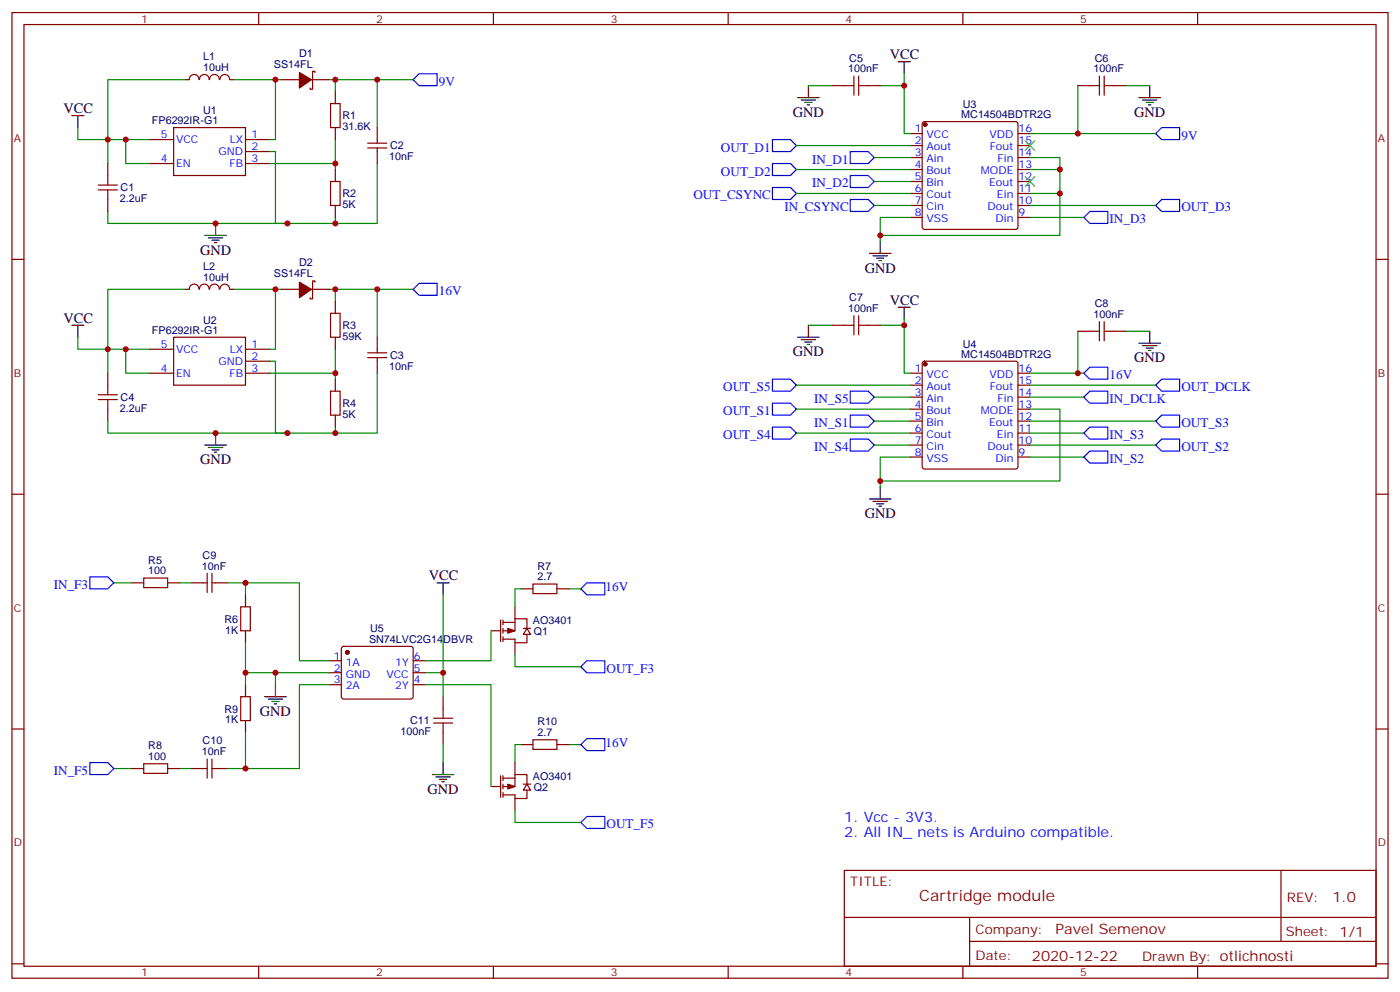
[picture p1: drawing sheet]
<svg xmlns="http://www.w3.org/2000/svg" width="412mm" height="292mm" viewBox="0 0 412 292" stroke-linecap="round" stroke-linejoin="round" font-family="sans-serif">
<g fill="none" stroke="#870000" stroke-width=".35">
<path d="M3.5 3.7h405.4v284.3h-405.4zM7.1 7.2h398.2v277.3h-398.2zM76.2 3.7v3.5M145.3 3.7v3.5M214.5 3.7v3.5M283.6 3.7v3.5M352.8 3.7v3.5M51.2 37.6h21.1v14.1h-21.1zM54.7 23.5h1M55.8 23.4a1.41 1.41 0 0 1 1.4-1.5 1.41 1.41 0 0 1 1.4 1.5M58.8 23.4a1.41 1.41 0 0 1 1.4-1.5 1.41 1.41 0 0 1 1.4 1.5M61.8 23.4a1.41 1.41 0 0 1 1.4-1.5 1.41 1.41 0 0 1 1.4 1.5"/>
<path d="M64.8 23.4a1.41 1.41 0 0 1 1.4-1.5 1.41 1.41 0 0 1 1.4 1.5M67.7 23.5h1.1M82.9 23.5h5.3M91.7 23.5h5.3M92.8 21.3v-.3h-.7v5.3h-.7v-.4M97.4 30.5h2.8v7.1h-2.8zM98.8 27v3.5M98.8 37.6v3.5M111.1 37.6v4.6M245.2 25.2h6.3M251.5 22.4v5.6M252.9 25.2h6.4"/>
<path d="M252.9 22.4v5.6M268.1 39.3h3.5M271.9 36l.4-.2h26.9l.5 .2 .2 .5v30.4l-.3 .5-.4 .2h-26.9l-.5-.3-.2-.4v-30.4zM299.9 39.3h3.5M317.5 25.2h6.3M323.8 22.4v5.6M325.3 25.2h6.3M325.3 22.4v5.6M28.9 54.5h5.7M28.9 55.9h5.7M31.7 48.2v6.3M31.7 55.9v6.4"/>
<path d="M44.1 41.1h7.1M44.1 48.2h7.1M72.3 41.1h7.1M72.3 44.6h7.1M72.3 48.2h7.1M97.4 53.4h2.8v7.1h-2.8zM98.8 49.9v3.5M108.3 42.2h5.6M108.3 43.6h5.6M111.1 43.6v4.6M268.1 42.9h3.5M268.1 46.4h3.5"/>
<path d="M268.1 49.9h3.5M268.1 53.4h3.5M268.1 57h3.5M299.9 42.9h3.5M299.9 46.4h3.5M299.9 49.9h3.5M299.9 53.4h3.5M299.9 57h3.5M3.5 76.4h3.6M98.8 60.5v3.5M268.1 60.5h3.5M268.1 64h3.5"/>
<path d="M299.9 60.5h3.5M299.9 64h3.5M405.3 76.4h3.6M51.2 99.3h21.1v14.1h-21.1zM58.6 85.2a1.41 1.41 0 0 0-1.4-1.5 1.41 1.41 0 0 0-1.4 1.5h-1.1M58.8 85.2a1.41 1.41 0 0 1 1.4-1.5 1.41 1.41 0 0 1 1.4 1.5M61.8 85.2a1.41 1.41 0 0 1 1.4-1.5 1.41 1.41 0 0 1 1.4 1.5M64.8 85.2a1.41 1.41 0 0 1 1.4-1.5 1.41 1.41 0 0 1 1.4 1.5M67.7 85.2h1.1M82.9 85.2h5.3M91.7 85.2h5.3M92.8 83.1v-.4h-.7v5.3h-.7v-.3"/>
<path d="M97.4 92.3h2.8v7h-2.8zM98.8 88.7v3.6M98.8 99.3v3.5M111.1 99.3v4.6M245.2 95.8h6.3M251.5 93v5.6M252.9 93v5.6M252.9 95.8h6.4M317.5 97.5h6.3M323.8 94.7v5.7M325.3 94.7v5.7M325.3 97.5h6.3"/>
<path d="M28.9 116.2h5.7M28.9 117.7h5.7M31.7 109.9v6.3M31.7 117.7v6.3M44.1 102.8h7.1M44.1 109.9h7.1M72.3 102.8h7.1M72.3 106.4h7.1M72.3 109.9h7.1M97.4 115.2h2.8v7h-2.8zM98.8 111.7v3.5M108.3 103.9h5.6"/>
<path d="M108.3 105.3h5.6M111.1 105.3v4.6M268.1 109.9h3.5M268.1 113.4h3.5M268.1 116.9h3.5M271.9 106.6l.4-.2h26.9l.5 .2 .2 .5v30.3l-.3 .5-.4 .2h-26.9l-.5-.2-.2-.5v-30.3zM299.9 109.9h3.5M299.9 113.4h3.5M299.9 116.9h3.5M98.8 122.2v3.6M268.1 120.5h3.5M268.1 124h3.5"/>
<path d="M268.1 127.5h3.5M268.1 131.1h3.5M268.1 134.6h3.5M299.9 120.5h3.5M299.9 124h3.5M299.9 127.5h3.5M299.9 131.1h3.5M299.9 134.6h3.5M3.5 145.5h3.6M405.3 145.5h3.6M38.8 171.6h3.5M42.3 170.2h7.1v2.8h-7.1z"/>
<path d="M49.4 171.6h3.5M56.4 171.6h4.6M61 168.8v5.6M62.4 168.8v5.6M62.4 171.6h4.6M70.9 178.7h2.8v7h-2.8zM72.3 175.2v3.5M151.7 178.7v3.5M153.5 173.4h3.5M157 172h7v2.8h-7zM164 173.4h3.6M72.3 185.7v3.6"/>
<path d="M97 194.6h3.5M97 198.1h3.5M100.8 190.5l.4-.2h19.8l.5 .2 .2 .5-.1 14.4-.6 .4h-20l-.5-.7v-14.1zM121.7 194.6h3.5M121.7 198.1h3.5M144.6 185.7h2.9M147.5 182.6v6.3M148.2 183.3h3.5M148.2 182.6v1.4M148.2 185v1.4M148.2 187.5v1.4M151.7 182.2h3.5v2.8"/>
<path d="M151.7 182.2v3.5h-3.5M151.7 189.3v3.5M154.2 185h2.1M155.2 185l1.1 1.8h-2.1zM155.2 186.8v2.5h-3.5v-1.1h-3.5M3.5 214.7h3.6M70.9 205.1h2.8v7.1h-2.8zM72.3 201.6v3.5M72.3 212.2v3.5M97 201.6h3.5M121.7 201.6h3.5M127.7 211.5h5.6"/>
<path d="M127.7 212.9h5.6M130.5 205.1v6.4M130.5 212.9v6.4M153.5 219.3h3.5M157 217.8h7v2.9h-7zM164 219.3h3.6M405.3 214.7h3.6M38.8 226.3h3.5M42.3 224.9h7.1v2.8h-7.1zM49.4 226.3h3.5M56.4 226.3h4.6M61 223.5v5.6"/>
<path d="M62.4 223.5v5.6M62.4 226.3h4.6M144.6 231.6h2.9M147.5 228.4v6.4M148.2 228.4v1.4M148.2 230.9v1.4M148.2 233.4v1.4M148.2 229.1h3.5M151.7 228.1h3.5v2.8M151.7 228.1v3.5h-3.5M151.7 224.5v3.6M151.7 235.1v3.6"/>
<path d="M154.2 230.9h2.1M155.2 230.9l1.1 1.8h-2.1zM155.2 232.7v2.4h-3.5v-1h-3.5M248.7 256.3h156.6v28.2h-156.6zM377.3 256.3v20.9M248.7 270.1h156.5M285.6 277.2h119.6M285.6 270.1v14.2M3.5 283.8h3.6M76.2 284.5v3.5M145.3 284.5v3.5M214.5 284.5v3.5"/>
<path d="M283.6 284.5v3.5M352.8 284.5v3.5M405.3 283.8h3.6"/>
</g>
<g fill="none" stroke="#008700" stroke-width=".35">
<path d="M22.9 37.6v3.5h21.2M54.7 23.5h-23v24.7M68.8 23.5h14.1M81.1 23.5v17.6h-1.7M97 23.5h24.7M98.8 23.5v3.5M111.1 23.5v14.1M238.1 25.2h7.1M259.3 25.2h7M266.3 21.7v17.6h1.8M303.4 39.3h37M317.5 25.2v14.1"/>
<path d="M331.6 25.2h7.1M37 41.1v7.1h7.1M79.4 44.6h1.7v21.2h3.6M79.4 48.2h19.4M98.8 41.1v8.8M111.1 48.2v17.6h-79.4v-3.5M234.6 49.9h33.5M234.6 42.9h33.5M234.6 57h33.5M257.5 46.4h10.6M257.5 53.4h10.6M303.4 57h8.8v12.3h-52.9"/>
<path d="M303.4 46.4h8.8v10.6M303.4 49.9h8.8M98.8 64v1.8M257.5 60.5h10.6M268.1 64h-8.8v7.1M303.4 60.5h37M303.4 64h15.9M22.9 99.3v3.5h21.2M54.7 85.2h-23v24.7M68.8 85.2h14.1M81.1 85.2v17.6h-1.7M97 85.2h24.7"/>
<path d="M98.8 85.2v3.5M111.1 85.2v14.1M238.1 95.8h7.1M259.3 95.8h7M266.3 94v15.9h1.8M317.5 97.5v12.4M331.6 97.5h7.1M37 102.8v7.1h7.1M79.4 106.4h1.7v21.1h3.6M79.4 109.9h19.4M98.8 102.8v8.9M111.1 109.9v17.6h-79.4v-3.5"/>
<path d="M234.6 113.4h33.5M257.5 116.9h10.6M303.4 109.9h15.9M303.4 113.4h37M303.4 116.9h15.9M98.8 125.8v1.7M234.6 127.5h33.5M234.6 120.5h33.5M257.5 124h10.6M257.5 131.1h10.6M268.1 134.6h-8.8v8.8M303.4 120.5h8.8v21.1h-52.9"/>
<path d="M303.4 124h37M303.4 127.5h15.9M303.4 134.6h15.9M303.4 131.1h37M33.5 171.6h5.3M52.9 171.6h3.5M67 171.6h5.3v3.6M72.3 171.6h15.9v23h8.8M130.5 175.2v22.9h-5.3M153.5 173.4h-1.8v5.3M167.6 173.4h3.5M72.3 189.3v8.8h8.8v3.5"/>
<path d="M72.3 198.1v3.5M81.1 198.1h15.9M130.5 198.1v7M144.6 185.7v8.9h-19.4M151.7 192.8v3.5h19.4M72.3 215.7v10.6M97 201.6h-8.8v24.7h-21.2M125.2 201.6h19.4v30M130.5 219.3v5.2M153.5 219.3h-1.8v5.2M167.6 219.3h3.5M33.5 226.3h5.3"/>
<path d="M52.9 226.3h3.5M151.7 238.7v3.5h19.4"/>
</g>
<g fill="none" stroke="#00f" stroke-width=".35">
<path d="M123.5 21.7h5.3v3.5h-5.3l-1.8-1.7zM342.2 37.6h5.3v3.5h-5.3l-1.8-1.8zM227.5 55.2h5.3l1.8 1.8-1.8 1.7h-5.3zM227.5 48.2h5.3l1.8 1.7-1.8 1.8h-5.3zM227.5 41.1h5.3l1.8 1.8-1.8 1.7h-5.3zM250.5 58.7h5.3l1.7 1.8-1.7 1.8h-5.3zM250.5 51.7h5.3l1.7 1.7-1.7 1.8h-5.3zM250.5 44.6h5.3l1.7 1.8-1.7 1.8h-5.3zM342.2 58.7h5.3v3.6h-5.3l-1.8-1.8zM321 62.3h5.3v3.5h-5.3l-1.7-1.8zM123.5 83.4h5.3v3.6h-5.3l-1.8-1.8zM227.5 111.7h5.3l1.8 1.7-1.8 1.8h-5.3z"/>
<path d="M227.5 118.7h5.3l1.8 1.8-1.8 1.7h-5.3zM250.5 115.2h5.3l1.7 1.7-1.7 1.8h-5.3zM319.3 109.9l1.7-1.8h5.3v3.6h-5.3zM319.3 116.9l1.7-1.7h5.3v3.5h-5.3zM342.2 111.7h5.3v3.5h-5.3l-1.8-1.8zM227.5 125.8h5.3l1.8 1.7-1.8 1.8h-5.3zM250.5 122.2h5.3l1.7 1.8-1.7 1.8h-5.3zM250.5 129.3h5.3l1.7 1.8-1.7 1.7h-5.3zM319.3 134.6l1.7-1.8h5.3v3.5h-5.3zM321 125.8h5.3v3.5h-5.3l-1.7-1.8zM342.2 122.2h5.3v3.6h-5.3l-1.8-1.8zM342.2 129.3h5.3v3.5h-5.3l-1.8-1.7z"/>
<path d="M26.5 169.9h5.2l1.8 1.7-1.8 1.8h-5.2zM171.1 173.4l1.8-1.8h5.3v3.6h-5.3zM172.9 194.6h5.3v3.5h-5.3l-1.8-1.8zM171.1 219.3l1.8-1.8h5.3v3.5h-5.3zM26.5 224.5h5.2l1.8 1.8-1.8 1.8h-5.2zM172.9 240.4h5.3v3.5h-5.3l-1.8-1.7z"/>
</g>
<g fill="none" stroke="#000" stroke-width=".35">
<path d="M264.6 18.2h3.5M266.3 18.2v3.5M21.2 34h3.5M22.9 34v3.6M234.9 28.8h6.4M236 29.5h4.2M237.1 30.2h2.1M237.8 30.9h.7M238.1 25.2v3.6M335.5 28.8h6.3M336.5 29.5h4.3M337.6 30.2h2.1"/>
<path d="M338.3 30.9h.7M338.7 25.2v3.6M60.3 69.3h6.4M61.4 70h4.2M62.4 70.7h2.2M63.1 71.4h.8M63.5 65.8v3.5M256.1 74.6h6.4M257.2 75.3h4.2M258.2 76h2.1M258.9 76.7h.7M259.3 71.1v3.5"/>
<path d="M21.2 95.8h3.5M22.9 95.8v3.5M234.9 99.3h6.4M238.1 95.8v3.5M264.6 90.5h3.5M266.3 90.5v3.5M338.7 97.5v3.6M236 100h4.2M237.1 100.7h2.1M237.8 101.4h.7M335.5 101.1h6.3M336.5 101.8h4.3"/>
<path d="M337.6 102.5h2.1M338.3 103.2h.7M60.3 131.1h6.4M61.4 131.8h4.2M62.4 132.5h2.2M63.1 133.2h.8M63.5 127.5v3.6M256.1 146.9h6.4M257.2 147.6h4.2M258.2 148.3h2.1M258.9 149h.7M259.3 143.4v3.5"/>
<path d="M128.8 171.6h3.5M130.5 171.6v3.6M78 205.1h6.3M79 205.8h4.3M80.1 206.6h2.1M80.8 207.3h.7M81.1 201.6v3.5M127.4 228.1h6.3M128.4 228.8h4.2M129.5 229.5h2.1M130.2 230.2h.7M130.5 224.5v3.6"/>
</g>
<g fill="#870000" stroke="#870000" stroke-width=".35">
<path d="M88.2 21.3l3.5 2.2-3.5 2.4z"/>
<path d="M88.2 83.1l3.5 2.1-3.5 2.5z"/>
<path d="M149.6 185l2.1 .7-2.1 .7z"/>
<path d="M149.6 230.9l2.1 .7-2.1 .7z"/>
<circle cx="272.5" cy="36.7" r=".53"/>
<circle cx="272.5" cy="107.2" r=".53"/>
<circle cx="102.3" cy="192.1" r=".53"/>
</g>
<path d="M302 41.5l2.8 2.8M302 52l2.8 2.9M304.8 41.5l-2.8 2.8M304.8 52l-2.8 2.9" fill="none" stroke="#3c3" stroke-width=".35"/>
<g fill="#c00">
<circle cx="37" cy="41.1" r=".88"/>
<circle cx="31.8" cy="41.1" r=".88"/>
<circle cx="81.1" cy="23.5" r=".88"/>
<circle cx="84.7" cy="65.8" r=".88"/>
<circle cx="111.1" cy="23.5" r=".88"/>
<circle cx="98.8" cy="23.5" r=".88"/>
<circle cx="98.8" cy="65.8" r=".88"/>
<circle cx="98.8" cy="48.2" r=".88"/>
<circle cx="98.8" cy="109.9" r=".88"/>
<circle cx="98.8" cy="127.5" r=".88"/>
<circle cx="98.8" cy="85.2" r=".88"/>
<circle cx="111.1" cy="85.2" r=".88"/>
<circle cx="84.7" cy="127.5" r=".88"/>
<circle cx="81.1" cy="85.2" r=".88"/>
<circle cx="31.8" cy="102.8" r=".88"/>
<circle cx="37" cy="102.8" r=".88"/>
<circle cx="63.5" cy="65.8" r=".88"/>
<circle cx="63.5" cy="127.5" r=".88"/>
<circle cx="312.2" cy="57" r=".88"/>
<circle cx="312.2" cy="49.9" r=".88"/>
<circle cx="259.3" cy="69.3" r=".88"/>
<circle cx="266.3" cy="25.2" r=".88"/>
<circle cx="266.3" cy="95.8" r=".88"/>
<circle cx="317.5" cy="39.3" r=".88"/>
<circle cx="317.5" cy="109.9" r=".88"/>
<circle cx="259.3" cy="141.6" r=".88"/>
<circle cx="72.3" cy="171.6" r=".88"/>
<circle cx="81.1" cy="198.1" r=".88"/>
<circle cx="72.3" cy="198.1" r=".88"/>
<circle cx="72.3" cy="226.3" r=".88"/>
<circle cx="130.5" cy="198.1" r=".88"/>
</g>
<text font-size="4.6" fill="#800" x="270.8" y="265.3">Cartridge module</text>
<g font-size="4.2">
<text x="262.1" y="17.5">VCC</text>
<text x="18.7" y="33.3">VCC</text>
<text x="233.5" y="34.4">GND</text>
<text x="334.1" y="34.4">GND</text>
<text x="58.9" y="75">GND</text>
<text x="254.7" y="80.3">GND</text>
<text x="262.1" y="89.8">VCC</text>
<text x="18.7" y="95.1">VCC</text>
<text x="233.5" y="105">GND</text>
<text x="334.1" y="106.7">GND</text>
<text x="58.9" y="136.7">GND</text>
<text x="254.7" y="152.6">GND</text>
<text x="126.3" y="170.9">VCC</text>
<text x="76.6" y="210.8">GND</text>
<text x="125.9" y="233.7">GND</text>
</g>
<g font-size="4.2" fill="#00f">
<text x="248.7" y="242.2">1. Vcc - 3V3.</text>
<text x="248.7" y="246.4">2. All IN_ nets is Arduino compatible.</text>
</g>
<g font-size="4.2" fill="#800">
<text x="392.5" y="265.6">1.0</text>
<text x="310.9" y="275.1">Pavel Semenov</text>
<text x="304" y="282.9">2020-12-22</text>
</g>
<g font-size="3.9" fill="#00f">
<text x="129.3" y="25.2">9V</text>
<text x="348" y="41.1">9V</text>
<text x="212.4" y="44.6">OUT_D1</text>
<text x="212.4" y="51.7">OUT_D2</text>
<text x="239.2" y="48.2">IN_D1</text>
<text x="204.3" y="58.7">OUT_CSYNC</text>
<text x="239.2" y="55.2">IN_D2</text>
<text x="231.1" y="62.3">IN_CSYNC</text>
<text x="326.8" y="65.8">IN_D3</text>
<text x="348" y="62.3">OUT_D3</text>
<text x="129.3" y="87">16V</text>
<text x="326.8" y="111.7">16V</text>
<text x="213" y="115.2">OUT_S5</text>
<text x="239.9" y="118.7">IN_S5</text>
<text x="326.8" y="118.7">IN_DCLK</text>
<text x="348" y="115.2">OUT_DCLK</text>
<text x="213" y="122.2">OUT_S1</text>
<text x="239.9" y="125.8">IN_S1</text>
<text x="348" y="125.8">OUT_S3</text>
<text x="213" y="129.3">OUT_S4</text>
<text x="326.8" y="129.3">IN_S3</text>
<text x="239.9" y="132.8">IN_S4</text>
<text x="326.8" y="136.3">IN_S2</text>
<text x="348" y="132.8">OUT_S2</text>
<text x="15.8" y="173.4">IN_F3</text>
<text x="178.4" y="174.1">16V</text>
<text x="178.7" y="198.1">OUT_F3</text>
<text x="178.4" y="220">16V</text>
<text x="15.8" y="228.1">IN_F5</text>
<text x="178.7" y="243.9">OUT_F5</text>
</g>
<g font-size="3.9" fill="#800">
<text x="250.5" y="260.9">TITLE:</text>
<text x="379.1" y="265.6">REV:</text>
<text x="287.4" y="275.1">Company:</text>
<text x="378.7" y="275.7">Sheet: 1/1</text>
<text x="287.4" y="282.8">Date:</text>
<text x="336.4" y="282.8">Drawn By: otlichnosti</text>
</g>
<g font-size="3.2" fill="#800">
<text x="41.6" y="6.7">1</text>
<text x="110.8" y="6.7">2</text>
<text x="179.9" y="6.7">3</text>
<text x="249.1" y="6.7">4</text>
<text x="318.2" y="6.7">5</text>
<text x="4.1" y="41.8">A</text>
<text x="405.9" y="41.8">A</text>
<text x="4.1" y="110.9">B</text>
<text x="405.9" y="110.9">B</text>
<text x="4.1" y="180.1">C</text>
<text x="405.9" y="180.1">C</text>
<text x="4.1" y="249.2">D</text>
<text x="405.9" y="249.2">D</text>
<text x="41.6" y="287.5">1</text>
<text x="110.8" y="287.5">2</text>
<text x="179.9" y="287.5">3</text>
<text x="249.1" y="287.5">4</text>
<text x="318.2" y="287.5">5</text>
</g>
<g font-size="3.2" fill="#000080">
<text x="59.8" y="17.6">L1</text>
<text x="88.1" y="16.7">D1</text>
<text x="59.8" y="20.9">10uH</text>
<text x="80.7" y="19.9">SS14FL</text>
<text x="249.8" y="21.3">100nF</text>
<text x="250.2" y="18.2">C5</text>
<text x="322.1" y="21.3">100nF</text>
<text x="322.5" y="18.2">C6</text>
<text x="59.8" y="33.6">U1</text>
<text x="100.9" y="35.2">R1</text>
<text x="283.2" y="34.7">MC14504BDTR2G</text>
<text x="283.6" y="31.8">U3</text>
<text x="44.7" y="36.5">FP6292IR-G1</text>
<text x="100.9" y="38.4">31.6K</text>
<text x="114.7" y="47.2">10nF</text>
<text x="114.9" y="44">C2</text>
<text x="35.3" y="59.6">2.2uF</text>
<text x="35.5" y="56.3">C1</text>
<text x="100.9" y="58.1">R2</text>
<text x="100.9" y="61.3">5K</text>
<text x="59.8" y="79.4">L2</text>
<text x="59.8" y="82.6">10uH</text>
<text x="80.7" y="81.7">SS14FL</text>
<text x="88.1" y="78.4">D2</text>
<text x="250.2" y="88.7">C7</text>
<text x="59.8" y="95.3">U2</text>
<text x="249.8" y="91.9">100nF</text>
<text x="322.1" y="93.7">100nF</text>
<text x="322.5" y="90.5">C8</text>
<text x="44.7" y="98.2">FP6292IR-G1</text>
<text x="100.9" y="100.1">59K</text>
<text x="100.9" y="96.9">R3</text>
<text x="114.9" y="105.7">C3</text>
<text x="283.2" y="105.3">MC14504BDTR2G</text>
<text x="283.6" y="102.4">U4</text>
<text x="114.7" y="109">10nF</text>
<text x="35.5" y="118.1">C4</text>
<text x="100.9" y="119.9">R4</text>
<text x="35.3" y="121.3">2.2uF</text>
<text x="100.9" y="123">5K</text>
<text x="43.7" y="165.9">R5</text>
<text x="59.4" y="167.7">10nF</text>
<text x="59.7" y="164.5">C9</text>
<text x="158.3" y="167.7">R7</text>
<text x="43.7" y="169.2">100</text>
<text x="158.3" y="170.9">2.7</text>
<text x="66.1" y="183.3">R6</text>
<text x="157" y="183.9">AO3401</text>
<text x="66.3" y="186.6">1K</text>
<text x="108.7" y="189.3">SN74LVC2G14DBVR</text>
<text x="109.1" y="186.1">U5</text>
<text x="157.2" y="187.1">Q1</text>
<text x="66.1" y="209.8">R9</text>
<text x="66.3" y="213">1K</text>
<text x="120.8" y="213.3">C11</text>
<text x="158.3" y="213.6">R10</text>
<text x="43.7" y="220.6">R8</text>
<text x="59.7" y="219.2">C10</text>
<text x="118" y="216.4">100nF</text>
<text x="158.3" y="216.8">2.7</text>
<text x="43.7" y="223.8">100</text>
<text x="59.4" y="222.4">10nF</text>
<text x="157" y="229.7">AO3401</text>
<text x="157.2" y="232.9">Q2</text>
</g>
<g font-size="3.2" fill="#00f">
<text x="47.4" y="40.7">5</text>
<text x="74.1" y="40.7">1</text>
<text x="269.4" y="39">1</text>
<text x="272.9" y="40.7">VCC</text>
<text x="291.5" y="40.7">VDD</text>
<text x="300" y="39">16</text>
<text x="47.4" y="47.8">4</text>
<text x="51.9" y="42.2">VCC</text>
<text x="64.3" y="45.7">GND</text>
<text x="67.7" y="42.2">LX</text>
<text x="74.1" y="44.3">2</text>
<text x="74.1" y="47.8">3</text>
<text x="269.4" y="42.5">2</text>
<text x="269.4" y="46">3</text>
<text x="272.9" y="44.3">Aout</text>
<text x="272.9" y="47.8">Ain</text>
<text x="291.6" y="44.3">Fout</text>
<text x="293.9" y="47.8">Fin</text>
<text x="300" y="46">14</text>
<text x="300" y="42.5">15</text>
<text x="51.9" y="49.2">EN</text>
<text x="67.6" y="49.2">FB</text>
<text x="269.4" y="49.6">4</text>
<text x="269.4" y="53.1">5</text>
<text x="272.9" y="51.3">Bout</text>
<text x="288.9" y="51.3">MODE</text>
<text x="300" y="53.1">12</text>
<text x="300" y="49.6">13</text>
<text x="269.4" y="56.6">6</text>
<text x="272.9" y="54.9">Bin</text>
<text x="272.9" y="58.4">Cout</text>
<text x="291.4" y="54.9">Eout</text>
<text x="293.7" y="58.4">Ein</text>
<text x="300" y="56.6">11</text>
<text x="269.4" y="60.1">7</text>
<text x="269.4" y="63.7">8</text>
<text x="272.9" y="61.9">Cin</text>
<text x="272.9" y="65.4">VSS</text>
<text x="290.9" y="61.9">Dout</text>
<text x="293.2" y="65.4">Din</text>
<text x="300" y="63.7">9</text>
<text x="300" y="60.1">10</text>
<text x="47.4" y="102.5">5</text>
<text x="51.9" y="103.9">VCC</text>
<text x="64.3" y="107.4">GND</text>
<text x="67.7" y="103.9">LX</text>
<text x="74.1" y="102.5">1</text>
<text x="74.1" y="106">2</text>
<text x="47.4" y="109.5">4</text>
<text x="51.9" y="110.9">EN</text>
<text x="67.6" y="110.9">FB</text>
<text x="74.1" y="109.5">3</text>
<text x="269.4" y="109.5">1</text>
<text x="269.4" y="113.1">2</text>
<text x="272.9" y="111.3">VCC</text>
<text x="291.5" y="111.3">VDD</text>
<text x="300" y="113.1">15</text>
<text x="300" y="109.5">16</text>
<text x="269.4" y="116.6">3</text>
<text x="272.9" y="114.8">Aout</text>
<text x="272.9" y="118.4">Ain</text>
<text x="291.6" y="114.8">Fout</text>
<text x="293.9" y="118.4">Fin</text>
<text x="300" y="116.6">14</text>
<text x="269.4" y="120.1">4</text>
<text x="269.4" y="123.6">5</text>
<text x="272.9" y="121.9">Bout</text>
<text x="272.9" y="125.4">Bin</text>
<text x="288.9" y="121.9">MODE</text>
<text x="291.4" y="125.4">Eout</text>
<text x="300" y="123.6">12</text>
<text x="300" y="120.1">13</text>
<text x="269.4" y="127.2">6</text>
<text x="269.4" y="130.7">7</text>
<text x="272.9" y="128.9">Cout</text>
<text x="293.7" y="128.9">Ein</text>
<text x="300" y="130.7">10</text>
<text x="300" y="127.2">11</text>
<text x="269.4" y="134.2">8</text>
<text x="272.9" y="132.5">Cin</text>
<text x="272.9" y="136">VSS</text>
<text x="290.9" y="132.5">Dout</text>
<text x="293.2" y="136">Din</text>
<text x="300" y="134.2">9</text>
<text x="98.4" y="194.2">1</text>
<text x="98.4" y="197.7">2</text>
<text x="101.8" y="196">1A</text>
<text x="116.4" y="196">1Y</text>
<text x="121.9" y="197.7">5</text>
<text x="121.9" y="194.2">6</text>
<text x="98.4" y="201.3">3</text>
<text x="101.8" y="199.5">GND</text>
<text x="101.8" y="203">2A</text>
<text x="113.8" y="199.5">VCC</text>
<text x="116.4" y="203">2Y</text>
<text x="121.9" y="201.3">4</text>
</g>
</svg>
